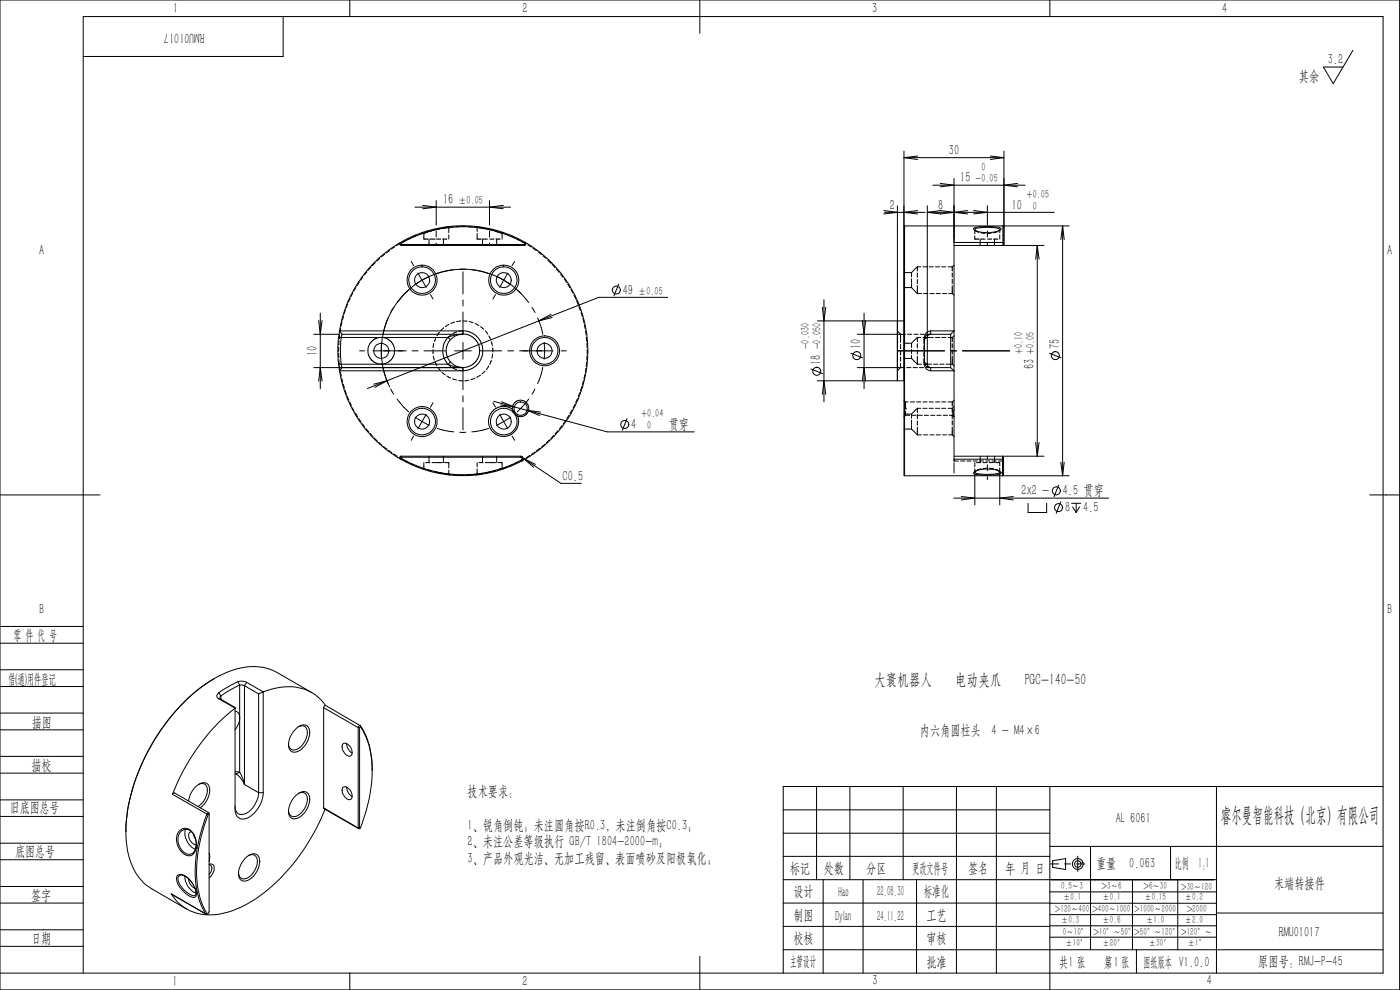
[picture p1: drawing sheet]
<svg xmlns="http://www.w3.org/2000/svg" width="297mm" height="210mm" viewBox="0 0 297 210" stroke-linecap="round" stroke-linejoin="round" font-family="sans-serif">
<g fill="none" stroke="#000" stroke-width=".21">
<path d="M0 0h296.9v210h-296.9zM60.1 3.5v8.5h-42.4M74.2 0v3.5M148.5 0v7.1M222.7 0v3.5M287 10.7l-4.2 7-2-3.5h4.1M191.8 32v48.8h-18.4M191.8 33.4l2.8 .4M191.8 33.4h21.2M194.6 33.1l-2.8 .3M197.9 39.3h19.6M199.5 38.9l2.9 .4-2.9 .3"/>
<path d="M202.4 37.8v13.6M210.1 33.1l2.9 .3M213 32v19.4M213 33.4l-2.9 .4M215.9 38.9l-2.9 .4 2.9 .3M76.2 59.8l-.4 .8M77 58.7l-.5 .7M77.8 57.7l-.5 .6M78.7 56.6l-.6 .7M79.6 55.7l-.6 .6M80.6 54.8l-.7 .6M81.6 53.9l-.7 .6"/>
<path d="M82.6 53.1l-.6 .5M83.7 52.4l-.7 .4M84.9 51.6l-.8 .5M85 51.4l.1 .2-.1 .1 .2 .2M85 51.4l-.2 .3 .4 .4M85 51.4l-2.6 1.7-3.4 3-2.3 2.7-1.9 3.1a25.7 25.7 0 0 0-2.7 8.3M85.1 51.6l2-1a26.2 26.2 0 0 1 24.2 1M85.2 51.9h26M85.2 52.1h26M85.2 51.9v.2M86.1 51l-.8 .4M87.2 50.4l-.8 .4"/>
<path d="M87.2 55.5l.6 .8M88.1 43.9h20.2M88.5 49.9l-.8 .3M88.6 57.9l1.8 3.1M89.6 49.4l.3 .1M89.7 43.6l2.8 .3-2.8 .4M89.7 49.4l-.8 .3M89.9 49.5v1.2h.9M90.7 49.2l-.8 .3M91 49l-.8 .3M91 50.7v1.4M91.1 58.6l-3 1.8"/>
<path d="M91.1 49.1h.1M91.2 50.7h.9M92 48.8l-.8 .3M92.1 50.7h.1M92.3 48.7l-.9 .2M92.5 42.5v5.3M92.5 49v1.3M92.5 51.6v.5M92.6 50.7h.9M93.3 48.5l-.9 .2M93.6 48.4l-.9 .2M93.9 50.7h.9"/>
<path d="M94.1 50.7v1.4M94.9 48.3l-.9 .1M95 48.3l-1.3 .1M95.2 48.2l-.2 .1M95.2 48.2v1.2M95.2 49.8v.9M95.5 48l-.3 .2M96.2 48.1l-.9 .1M96.3 57.2l-3.5 .8M97.5 57.1h1.3M97.6 48l-.9 .1M98 48h.9"/>
<path d="M98.2 57.7v4.7M99.4 48l.8 .1M100.1 57.2l3.5 .8M100.7 48.1l.9 .2M101 48l.2 .2M101.2 48.2l.9 .1M101.2 49.5v1.2h.9M101.2 48.2v.9M102 48.3h.1M102.1 48.3h.1M102.1 48.3l.8 .2M102.4 50.7v1.4"/>
<path d="M102.5 48.4l.9 .2M102.5 50.7h.9M103.3 48.6l.9 .1M103.8 48.7l.8 .2M103.8 42.5v5.3M103.8 49v1.3M103.8 51.6v.5M103.9 50.7h.9M104.6 48.9l.9 .2M105.1 49l1.4 .5M105.2 50.7h.9M105.3 58.6l1.5 .8"/>
<path d="M105.4 50.7v1.4M105.9 49.2l.9 .3M106.5 49.5v1.2M106.8 43.6l-3 .3 3 .4M106.8 59.4l1.5 1M106.8 49.4l-.3 .1M106.8 59.4l-.8 1.6M107.1 49.6l.9 .4M107.7 57.9l-.9 1.5M108.4 50.1l.8 .4M109.2 55.5l-.6 .8M109.6 50.7l.8 .4"/>
<path d="M110.8 51.3l.8 .4M111.2 51.9v.2M111.3 51.6l-.1 .3M111.4 51.4l-.3-.1a26.3 26.3 0 0 0-26.1 .1M111.4 51.4l.1 .5-.3 .2M111.4 51.4l3 2 3.1 2.8 1.7 2 2.1 3.3a26.5 26.5 0 0 1-10.6 36.3M111.4 51.4l-.1 .2M112 51.9l.7 .5M113.1 52.7l.7 .5M114.2 53.4l.7 .6M115.2 54.3l.7 .5M116.2 55.2l.6 .6"/>
<path d="M116.8 55.8h.1M117.1 56.1l.6 .6M117.7 56.7v.1M118 57.1l.6 .6M118.9 58.1l.5 .7M119.7 59.2l.5 .7M187.5 44.7l2.9 .3-2.9 .4M187.7 45h8.6M190.4 43.6v37.2v-12.7M191.8 57.8h1.6M191.9 47.9v53M191.9 47.9l-.1 .1v52.8l.1 .1"/>
<path d="M191.9 47.9h34.9M193.4 57.8v.9M193.4 59.1v.9M194.6 56.6v.9M194.6 57.9v.9M194.6 59.3v.9M194.6 56.6l-1.2 1.2M194.6 56.6h.7M194.6 44.7l-2.8 .3 2.8 .4M195.8 56.6h.9M196.7 45h26.9M196.7 43.6v28"/>
<path d="M196.7 45l2.9 .4M197.1 56.6h.9M198.5 56.6h.8M199.5 44.7l2.9 .3M199.6 44.7l-2.9 .3M199.8 56.6h.9M201.1 56.6h.9M202 56.6v.9M202 57.9v.9M202 59.3v.9M202.4 51.4v18.8M202.4 52.1h19.1"/>
<path d="M202.4 51.4h10.4M202.4 56.3l-.4 .3M202.4 45l2.9 .4M202.4 45l-2.9 .4M205.3 44.7l-2.9 .3M206.5 44.7l3 .3-3 .4M206.6 48.4a12.1 12.1 0 0 1 5.6-.1l.2 .3a5.5 5.5 0 0 1-4.6 .6l-.5-.1a.78 .78 0 0 1-.8-.6zM206.7 48.8l.2 .1M206.8 48.7l.1 .2M206.8 50v.7h.9M206.9 48.9l.7 .4M206.9 48.9l.1 .1"/>
<path d="M207.9 50.7v1.4M208.1 49.4l.9 .1M208.1 50.7h.9M209.5 50.7h.9M209.5 43.6v4.1M209.5 49v1.2M209.5 51.5v.6M210.3 49.4l-.9 .1M210.8 50.7h.9M211 50.7v1.4M211.6 49.1l-.9 .3M212 48.9h.1"/>
<path d="M212 48.9v-.3a9.1 9.1 0 0 0-5.2 0v1M212 48.9l-.1 .1M212.1 48.7v.7M212.1 49.8v.9M212.2 48.8l-.2 .1M212.8 51.4v-3.5l.2 .2v3.5M212.8 51.4v.7l.2-.5M212.8 51.4l.2 .2M220 52.1v44.7M220 52.1l.4 2.9M220 52.1l-.3 2.9M225.4 47.9l-.4 2.9"/>
<path d="M225.4 47.9l.4 2.9M225.4 47.9v53M66.5 70.9h5.4M66.5 78h31.7M67.6 68l.3 2.9 .4-2.9M67.9 66.4v16.1M71.8 71.5l-.1 3.8 .1 2M71.8 77.3l.3 1.4M71.8 73.6v.9M71.8 74.9l.1 .9M71.9 76.3l.1 .9M71.9 72.3l-.1 .9"/>
<path d="M72 78.7l1 3.8a26.4 26.4 0 0 0 12 14.9M72 77.6l.1 .9M72.1 70.2l27.1 .1 1.5 .7 .9 .9 .7 1.5 .1 1.6-.5 1.5-.9 1.1-1.4 .8-1.4 .3M72.1 70.2l-.3 1.3 .6 .1M72.1 71l-.2 .8M72.1 78.7h26.1M72.1 70.2l.5 .7M72.2 78.9l.2 .9M72.3 69.6l-.2 .9M72.4 77.3l.2 .7-.5 .7M72.4 71.6l-.2 1.9 .1 3.8M72.4 71.6h22.6"/>
<path d="M72.4 77.3h22.6M72.4 77.3h-.6M72.6 70.9l-.2 .7M72.6 68.3l-.3 .9M72.6 70.9h25.6M72.9 67.1l-.3 .8M73.3 65.7l-.3 .9M73.7 64.5l-.3 .8M74.3 63.3l-.4 .8M74.8 62.1l-.3 .8M75.5 61l-.4 .7M76.3 74.4h1"/>
<path d="M79.1 74.4h7M80.9 71.5l-1 .2-.9 .5-.7 1-.3 1.2 .3 1.2 .6 .9 .8 .5 1.2 .3 1.1-.3 1-.7 .6-.9 .1-1-.2-1.2-.7-.9-1-.6-.9-.1M81 72.6v3.6M81.2 77.9l1.1 3.5M82.3 67.4l-1.1 3.5M83.5 65.2l-.6 1.1M86.7 61.5l-1 .9-1.5 1.8M87.4 74.4h1.3M90 74.4h4.7M91.3 62.5l.6 .9M91.9 74.2v.9M91.9 75.5l.2 .9"/>
<path d="M92 72.9l-.1 .8M92.3 76.8l.4 .8M92.5 71.6l-.3 .8M92.9 78l.6 .7M93.2 70.5l-.5 .7M93.8 79l.6 .5M94.1 69.5l-.6 .6M94.8 79.8l.8 .4M95 71.5l-.5 .8-.4 1-.2 1.5 .4 1.3 .7 1.2M95 77.3a6.4 6.4 0 0 0 3 .6M95 77.3l.7 .5M95 71.6l.6 .5"/>
<path d="M95.2 68.8l-.8 .5M95.6 76.8l.1 .1a3.5 3.5 0 0 0 2.5 1.1M95.6 72.1l-.6 .8-.3 1.1v1.3l.8 1.5M95.6 76.8l-.6 .5M95.7 71l-.7 .5M96.1 78.1l.8 .3M96.4 68.3l-.8 .3M96.4 74.4h3.6M96.9 70.4h.1M96.9 70.4l-.8 .3M97.3 78.5l.9 .2M97.7 68.1l-.8 .1"/>
<path d="M98 70.2l-.7 .1M98 70.9a6.4 6.4 0 0 0-3 .7M98.2 70.8l1.2 .2 1.1 .7 1 1.3 .3 1.4-.2 1.2-.7 1.1-1.3 1-1.4 .3M98.2 70.9a3.3 3.3 0 0 0-2.6 1.2M98.2 68.1h.9M98.2 63.6v1.3M98.2 66.2v4.7M98.2 72.6v3.6M98.2 78v4.7M99.5 68.2l.9 .3M100.8 68.6l.8 .4M101.7 74.4h4.7"/>
<path d="M101.9 79.6l-.8 .4M101.9 69.3l.7 .5M102.9 78.7l-.7 .6M103 70.1l.5 .8M103.7 71.2l.4 .9M103.7 77.6l-.5 .8M104.2 72.5l.2 .8M104.2 76.4l-.3 .8M104.5 75.1l-.1 .9M104.5 73.8l.1 .9M105.1 62.5l-.5 .9M107.7 74.4h1.3"/>
<path d="M109.7 61.5l2.4 2.7M110.2 74.4h7.1M110.5 62.2a17.3 17.3 0 0 0-22.4-1.9 17.3 17.3 0 0 0-5.4 21.8M112.9 65.2l.6 1.1M114 67.4l.9 2.2 .2 1.3M114.3 68.1l-32.2 12.7M115.1 77.9l-.2 1.4-.9 2.1M115.4 72.6v3.6M116.9 66.7l-2.6 1.4M117.1 67.4l-2.8 .7M119 74.4h1.1M120.4 60.3l.5 .7"/>
<path d="M121.1 61.4l.4 .8M121.8 62.6l.3 .8M122.3 63.8l.3 .8M122.8 65l.3 .9M123.3 66.3l.2 .8M123.7 67.6l.2 .9M124 68.9l.1 .8M124.1 79.5l-.2 .8M124.2 70.2l.1 .9M124.3 78.1l-.1 .9M124.4 71.5l.1 .9M124.5 76.8l-.2 .9"/>
<path d="M124.5 72.8v.9M124.5 75.5v.9M124.5 74.2v.9M131.2 60.3l-.9 2.4M141.6 63.1h-14.6l-12.7 5M172 78.3l2.5 .9M173.4 68.1h18.4M174.5 65.2l.3 2.9 .4-2.9M174.8 63.6v21.7M180.5 74.9l2.5 1M181.9 70.9h10.2M181.9 78h10"/>
<path d="M182.9 68l.4 2.9 .3-2.9M183.3 66.4v16.1M190.4 70.2l.7 .7v1.7M190.4 74.4h10M191.1 73.1v.9M191.1 74.4v.9M191.1 75.7v.9M191.1 77.1v.9l-.7 .7M191.8 72.8h1.6M191.8 76h1.6M191.8 61h1.6M192.4 78h.9"/>
<path d="M192.5 70.9h.9M193.4 60.2v.8M193.4 72.8v.9M193.4 74.1v.9M193.4 75.4v.6M193.4 76l1.2 1.3M193.4 61l1.2 1.3M193.7 78h.9M193.9 70.9h.9M194.6 71.6h.8M194.6 77.3h.9M194.6 60.6v1.7"/>
<path d="M194.6 71.6v.9M194.6 72.9v.9M194.6 74.3v.8M194.6 75.6v1.7M194.6 71.6l-1.2 1.2M194.6 62.3h.9M195 78h.9M195.2 70.9h.9M195.8 71.6h2.2M195.9 77.3h1.7M195.9 62.3h.9M196 76.8l.4 .8"/>
<path d="M196 72.1v.8M196 73.4v.9M196 74.7v.9M196 76v.8M196 76.8l.7 .5M196.1 71.5v5.8M196.1 77.3a1.3 1.3 0 0 0 1.3 1.4M196.1 71.5l.6 .1M196.3 71.3l-.2 .3-.1 .5M196.4 78h5.3M196.5 77.7l.8 .2M196.6 70.9h5.1"/>
<path d="M196.7 71.6v5.7M196.7 77.3l.2 .5 .5 .2v.7M196.7 71.6l-.7 .5M196.7 77.3h-.6M197.2 70.9l-.8 .3M197.3 62.3h.9M197.4 70.2a1.39 1.39 0 0 0-1.3 1.3M197.4 70.2v.7h-.1a.67 .67 0 0 0-.6 .7M197.4 70.2h5M197.4 78.7h5M198 77.3h.9M198.5 71.6h.8"/>
<path d="M198.6 62.3h.9M199.4 77.3h.9M199.8 71.6h.9M199.9 62.3h.9M200.7 77.3h1.3M201.1 71.6h.9M201.3 62.3h.7M201.6 74.4h1.3M201.7 70.9v7.1M201.7 78l.7 .7M202 60.6v1.7M202 71.6v.9"/>
<path d="M202 72.9v.9M202 74.3v.8M202 75.6v1.7M202 62.3l.4 .3M202 77.3l.4 .3M202.4 70.2l-.7 .7M202.4 78.7v18.7M202.4 70.2v8.5M202.4 71.2l-.4 .4M204.2 74.4h10M222.6 74.9l2.5 1M67.6 80.9l.3-2.9 .4 2.9"/>
<path d="M72.5 80.2l.2 .9M72.8 81.5l.3 .9M73.2 82.8l.3 .9M73.7 84l.3 .9M74.2 85.3l.3 .8M74.7 86.5l.4 .7M75.4 87.6l.5 .8M76.1 88.8l.5 .7M76.8 89.9l.6 .7M77.6 90.9l.6 .7M78.5 91.9l.6 .7M79.4 92.9l.7 .7"/>
<path d="M80.3 93.9l.7 .5M81.4 94.7l.7 .5M82.1 80.8l-2.6 1.4M82.1 80.8l-2.8 .7M82.1 80.8l-4.2 1.6M82.4 95.5l.7 .6M82.9 82.5l.6 1.1M83.5 96.3l.8 .5M84.2 84.7l2.5 2.7M84.7 97l.7 .5M85 97.4l2.2 1.1 3.6 1.4 3.5 .7 2.6 .3 4.2-.1 3.5-.7 3.4-1.1 2.7-1.2M85.1 97.2l4.4 2 4.7 1.2 3.2 .3h2.3l2.2-.2 2.5-.6a26.5 26.5 0 0 0 6.2-2.3"/>
<path d="M85.1 97.2l-.1 .2M85.2 97h-.2l.1 .2M85.2 96.7a.36 .36 0 0 0-.4 .3 .36 .36 0 0 0 .2 .4M85.8 97.7l.8 .4M87 98.3l.8 .4M87.8 92.5l-.6 .9M88.1 88.5l1.4 .9M88.2 98.8l.8 .3M89.5 99.3l.8 .3M89.5 89.4l1.6 .8M89.5 89.4l-.9 1.6M89.9 98.1v1.2l-.3 .2"/>
<path d="M90.3 98.1h.9M90.4 87.9l-.9 1.5M90.7 99.7l.9 .2M91 96.8v1.3M91.7 98.1h2.2M91.9 85.4l-.6 1M92.8 90.9l3.5 .7M93 98.1h.1M94.1 96.8v1.3M94.3 98.1h.9v1.2M95.2 99.7v.9M96 80.3l.9 .3"/>
<path d="M97.3 80.7l.9 .1M97.5 91.7h1.3M98.2 83.9v1.3M98.2 86.5v4.7M99.4 80.6l-.8 .2M100.7 80.2v.1M100.7 80.3l-.8 .2M101.2 98.1v.9M101.2 99.4v1.2M101.6 98.1h.9M102.4 96.8v1.3M103 98.1h2.2"/>
<path d="M103.6 90.9l-1.3 .4-2.2 .3M104.3 98.1h.1M104.6 85.4l.5 1M104.7 85.1l4.4 1.2M105.1 99.8l-.9 .2M105.2 99.7l-1.9 .6M105.4 96.8v1.3M105.6 98.1h.9v1.2M106 87.9l.8 1.5M106.2 85.9l2.9 .4M106.4 99.5l-.9 .2M106.4 85.2l2.7 1.1"/>
<path d="M106.5 99.3l-.8 .3M106.5 99.3l.3 .2M106.8 89.4l-1.5 .8M106.8 89.4l.9 1.6M107.6 99l-.8 .4M108.3 88.5l-1.5 .9M108.6 92.5l.6 .9M108.7 86.8l1.2 1.5M108.7 86.8l.1-.9 .8-.9 1.2-.1 .9 .5 .5 1.1-.2 .9-.8 .8-.6 .2-.7-.1M108.7 86.8l-1-.5-1.1-.1-1.4 .4-.8 .6-.5 .9-.3 1.1 .2 1.3 .5 .8 .9 .8 1.1 .4h1.1l1.1-.4 .7-.6 .6-.8 .2-1.1-.1-1.3M108.7 86.8l.3 .8M108.8 98.5l-.8 .4"/>
<path d="M109.1 86.3l2.7 .7M109.2 88l.7 .3M110.1 97.9l-.8 .4M110.4 96.9l.1 .1a.36 .36 0 0 1 .2 .3 .36 .36 0 0 1-.1 .3M110.4 96.8l.4 .1 .2 .2v.4l-.3 .3M110.4 96.8h-25.2v.2M110.4 96.8v.2h-25.2M110.6 97.7h-.2M110.6 97.6l.1 .2M111 97.2l8 5.3h4.3M111 97.2l2.6 1.3M111 97.2l2.2 1.9"/>
<path d="M111.2 97.3l-.6 .4M111.8 87l2.9 .4M111.8 87l17 4.6h18.5M111.8 87l2.7 1.1M112.1 84.7l-2.4 2.7M112.4 96.6l-.8 .5M113.5 82.5l-.6 1.1M113.5 95.9l-.8 .5M114.6 95.1l-.8 .5M115.6 94.2l-.7 .6M116.5 93.3l-.6 .6M117.5 92.4l-.6 .6"/>
<path d="M118.4 91.4l-.6 .6M119.2 90.3l-.5 .7M120 89.2l-.5 .8M120.7 88.1l-.5 .8M121.4 87l-.5 .7M122 85.8l-.4 .8M122.5 84.5l-.4 .9M123 83.3l-.3 .9M123.4 82h.1M123.4 82l-.3 .9M123.8 80.8l-.3 .8M133 88.8l-1 2.5"/>
<path d="M174.5 83.7l.3-2.9 .4 2.9M182.9 80.9l.4-2.9 .3 2.9M191.8 87.8h1.6M191.8 91h1.6M191.8 84.9l.3 .4M192.1 86.7h.1M192.1 85.3v1.4M192.1 87.2v.9M192.1 88.1l-.3 .3M192.1 88.1h.9M192.1 85.3h.6M193.1 85.3h.9"/>
<path d="M193.4 87.8v.9M193.4 89.2v.8M193.4 90.2v.8M193.4 91l1.2 1.2M193.4 88.1h.9M194.4 85.3h.9M194.6 86.6v.9M194.6 87.9v.9M194.6 89.3v.9M194.6 90.6v1.6M194.6 86.6l-1.2 1.2M194.6 86.6h.7"/>
<path d="M194.6 92.2h.9M194.8 88.1h.9M195.8 86.6h.9M195.8 85.3h.9M195.9 92.2h.9M196.1 88.1h.9M197.1 86.6h.9M197.1 85.3h.9M197.3 92.2h.9M197.4 88.1h.9M198.5 86.6h.8M198.5 85.3h.8"/>
<path d="M198.6 92.2h.9M198.8 88.1h.8M199.8 86.6h.9M199.8 85.3h.9M199.9 92.2h.9M200.1 88.1h.9M201.1 85.3h.9M201.3 92.2h.7M201.4 88.1h.6l.4 .3M202 85.3v.8M202 86.6v.9M202 87.9v.9"/>
<path d="M202 89.3v.9M202 90.6v1.6M202 92.2l.4 .4M202.4 96.8h19.1M202.4 97.4v.4h.9M202.4 86.8a1.47 1.47 0 0 0 0 1.5M202.4 98.1v2.2M202.4 86.2l-.4 .4h-.9M202.4 84.9l-.4 .4M202.4 97.4h10.3M203.8 97.8h.9M205.1 97.8h.9"/>
<path d="M206.5 97.8h.8M206.8 98.1v.9M206.8 99.4v7.7M206.9 99.9h.1M206.9 99.9l-.1 .3a7.1 7.1 0 0 0 3.6 .4l1.2-.1 .5-.3M206.9 99.9l-.2 .2M207 99.9h-.1M207.2 98.1h.9M207.8 97.8h.9M207.9 96.8v1.3M208.1 99.4l-.8 .3M208.5 98.1h.9"/>
<path d="M209.1 97.8h.9M209.4 99.3l-.9 .1M209.5 96.7v.6M209.5 98.6v1.3M209.8 98.1h.9M209.9 99.3l.9 .1M210.4 97.8h.9M211 96.8v1.3M211.2 98.1h.9v.7M211.2 99.5l1 .5M211.9 99.9l.2 .3M212.1 99.3v7.8"/>
<path d="M212.9 97.2v1.7a2.79 2.79 0 0 1-.2 2v-3.5M212.9 97.2l-.2-.4v.6M212.9 97.6l-.2 .2h-.9M212.9 97.2l-.2 .2M219.7 93.9l.3 2.9M220.4 93.9l-.4 2.9M225 98l.4 2.9M225.8 98l-.4 2.9M0 105h21.2M92 100l.9 .2M92.5 100.1l.3 .1M92.6 100.2l1.3 .2"/>
<path d="M93.3 100.3l.9 .2M94.3 100.5l.9 .1M94.7 100.5l.8 .1M95.2 100.6l.3 .2M96 100.7h.9M97.3 100.8h1.2M99.8 100.7l-.9 .1M101.2 100.6l-.9 .1M101.2 100.6h.1M101.2 100.6l-.2 .2M101.6 100.5l-.3 .1M102.5 100.4l-.9 .1"/>
<path d="M103.3 100.3h-.3M103.3 100.3h-.4M103.8 100.2l-.5 .1M103.9 100.1l-.3 .1M191.9 100.9h34.9M202.3 105.7h32.9M203.9 105.3l2.9 .4-2.9 .3M206.6 100.2a6.3 6.3 0 0 1 5.7 0v.3a12.7 12.7 0 0 1-5.6 0l-.2-.1zM209.5 101.1v.6M212.1 100.2h.1M215 105.3l-2.9 .4 2.9 .3M218.1 106.8v1.9h3.9v-1.9"/>
<path d="M224.6 102.9l-1 2.5M225 106.4l-.9 2.5M227.3 106.8h2M227.5 107.5l.8 1.2M228.3 106.8v1.9M229 107.5l-.7 1.2M290.6 105h6.3M0 132.9h17.7M0 136.4h17.7M0 145.6h17.7M0 142.1h17.7M0 154.8h17.7"/>
<path d="M0 151.3h17.7M45.5 143.9a39.8 39.8 0 0 0-15.7 18.6 35.7 35.7 0 0 0-3.1 13.9M46.4 148.2l3.5 2M46.4 148.2l.5 .1M46.4 147l-.3 .3a.68 .68 0 0 0 .3 .9M46.4 147l.5 .6M46.9 148.3l3 1.8v21.5a1.87 1.87 0 0 0 .9 2 1.87 1.87 0 0 0 2.2-.4 6.7 6.7 0 0 0 2.8-5.1M46.9 147.6l-.2 .4 .2 .3M46.9 147.6v.7M49.9 150.2a43 43 0 0 0-13.3 18.3M49.9 150.8a1.39 1.39 0 0 1 .9 1.8l-.3 1.2-.6 1M50.5 144.6l.9-.1 .9 .2"/>
<path d="M50.5 144.6l-2.6 1.4-1.5 1M50.5 144.6l.3 .7M50.8 145.3l-1.4 .7-2.5 1.6M50.8 145.3l1.1 .2M50.8 145.3v18.5M51.9 145.5l3 1.7M51.9 145.5v20.9M52.3 144.7l3.5 2.1M52.3 144.7l-.4 .8M54.9 147.2v20.9M55.8 146.8a11.8 11.8 0 0 1 10.5 .2l1.8 1.5 1 1.2M55.8 146.8h.1"/>
<path d="M55.8 146.8v21.3M55.8 146.8l-.9 .4M62.8 154.6a1.74 1.74 0 0 1 2.6-.4 3.9 3.9 0 0 1-1.3 4.6 1.83 1.83 0 0 1-2.5 .4 3.9 3.9 0 0 1 1.2-4.6zM63.3 154.1a1.28 1.28 0 0 1 1.6 .1 1.28 1.28 0 0 1 .3 1.5 3.9 3.9 0 0 1-2.8 3.4 1.16 1.16 0 0 1-1.2-1.3M66.1 146.9l-7.4-4.3a12.3 12.3 0 0 0-11.4 .4 35.3 35.3 0 0 0-14.4 13.8 39 39 0 0 0-6.2 19.6M68.7 150.1v21.3M68.7 150.1l7.3 4.2M69.1 149.6l-.4 .2v.3M69.1 149.6l7.3 4.3M72.8 157.8a1.55 1.55 0 0 1 1.9 1.5 .76 .76 0 0 1-.4 1.1 .76 .76 0 0 1-1-.4 1.85 1.85 0 0 1-.5-2.2zM73.5 157.7a2.33 2.33 0 0 0 1.2 2M76 154.3h.3"/>
<path d="M76 154.3v21.3M76.3 154.3v21.3M76.5 153.9a16.7 16.7 0 0 1 2.5 9.5M76.5 153.9a.37 .37 0 0 0-.5 .4M76.5 153.9v.3M76.5 154.2l-.2 .1M76.5 154.2a19.4 19.4 0 0 1 2 14.3 23 23 0 0 1-2.2 7.2v-.1M0 164h17.7M0 160.4h17.7M0 173.2h17.7M0 169.7h17.7M0 178.9h17.7"/>
<path d="M26.7 176.4a15 15 0 0 0 3.7 10.8l1.8 1.4 7.4 4.2M36.6 168.5l.4-.3 7.3 4.2M36.6 168.5l7.3 4.2M38.1 176.1a1.92 1.92 0 0 1 3.1 1 3.6 3.6 0 0 1-.5 4.3 2.52 2.52 0 0 1-2.9-1.8 3.1 3.1 0 0 1 .3-3.5zM38.5 176.2a1.75 1.75 0 0 1 2.7 1 3.3 3.3 0 0 1-.5 3.9 2.18 2.18 0 0 1-2.6-1.6 2.66 2.66 0 0 1 .4-3.3zM39.4 175.9a3.7 3.7 0 0 0 2 4.2M40 169.9a4.4 4.4 0 0 1 3.2-3.9 1.41 1.41 0 0 1 1.3 2 5.3 5.3 0 0 1-2 3.4M40.6 176.4a.81 .81 0 0 0-.5 1.4 1.92 1.92 0 0 0 1.5 1.4M41 176.9l.4 1M42.1 166.4a1.17 1.17 0 0 1 1.4-.1 1.17 1.17 0 0 1 .5 1.3 4.3 4.3 0 0 1-2 3.5M43.9 172.7a28.9 28.9 0 0 0-1.7 17.9l.6 1.7 .8 1.5M43.9 172.7l.3-.3 .2 .1v20.9a.33 .33 0 0 1-.1 .3 .33 .33 0 0 1-.4 .1"/>
<path d="M43.9 172.7l.3 .1M44.2 172.8a29.5 29.5 0 0 0-2 16.9l.9 2.6 .8 1.5M44.4 172.7l-.2 .1M49.9 163.7l.9 .1M49.9 164.1l.1 .1M50 164.2l1 .8 .9 1.4M50.8 163.8l.7 1.4 .4 1.2M50.8 163.8l-.8 .4M51.9 166.4l3 1.7M54.9 168.1a5 5 0 0 1-3.4 4.7 1.43 1.43 0 0 1-1.6-1.8M54.9 168.1h.9M62.5 169a2.15 2.15 0 0 1 2.7-.9 2.8 2.8 0 0 1 0 3.4 3.1 3.1 0 0 1-3.2 2.1 1.99 1.99 0 0 1-.6-2.7l.6-1.2z"/>
<path d="M63.3 168.3a1.28 1.28 0 0 1 1.6 .1 1.28 1.28 0 0 1 .3 1.5 3.9 3.9 0 0 1-2.8 3.3 1.16 1.16 0 0 1-1.2-1.2M68.7 171.4v.1l7.4 4.3M68.7 171.4l7.3 4.2M69 171.7a40.8 40.8 0 0 1-16 19.7 15.3 15.3 0 0 1-11.3 2.3 9.1 9.1 0 0 1-5.4-4.1M72.8 167a1.55 1.55 0 0 1 1.9 1.6 .75 .75 0 0 1-.4 1 .75 .75 0 0 1-1-.4 1.85 1.85 0 0 1-.5-2.2zM73.5 167a2.45 2.45 0 0 0 1.2 2M76 175.6l.1 .2 .3-.1M76 175.6h.3M166.2 176.7h56.5M166.2 171.8h56.5M173.2 166.8v19.8M180.3 166.8v19.8"/>
<path d="M191.6 166.8v19.8M202.9 166.8v39.6M211.4 166.8v39.6M222.7 166.8v43.2M222.7 179.5h70.7M231.4 179.5v21.9M248.3 179.5v7.1M258.1 166.8v39.6M293.4 166.8h-127.2v39.6M0 182.4h17.7M0 191.6h17.7M0 188h17.7"/>
<path d="M0 197.2h17.7M36.3 189.6l7.4 4.3M36.3 189.6l7.3 4.2M37.8 185.6a1.99 1.99 0 0 1 2.2 .8 4.6 4.6 0 0 1 1.6 3.7 1.36 1.36 0 0 1-1.8-.3 4.6 4.6 0 0 1-2.3-3.7zM39.2 185.8a3.9 3.9 0 0 0 2.4 3.6M40 186.4a2.28 2.28 0 0 0 1.4 2M40.9 187.6a3.2 3.2 0 0 0-2.6-2 1.07 1.07 0 0 0-.3 1.8 5 5 0 0 0 3.2 2.6 .7 .7 0 0 0 .3-1.1l-.3-.8M43.9 193.8h-.3M44.1 193.8h-.5M44.4 183.3a.83 .83 0 0 1 .9 .3 .83 .83 0 0 1 .1 .9l-.5 1.2-.5 .5M44.4 180.9l.1 .6-.1 1.2M44.4 183.4a.8 .8 0 0 1 .4 1.3l-.4 .8"/>
<path d="M51.9 182.2a2.28 2.28 0 0 1 2.7-.9 2.59 2.59 0 0 1 .1 3 3.8 3.8 0 0 1-3.1 2.6 1.7 1.7 0 0 1-.9-2.4l.4-1.2zM52.7 181.5a1.22 1.22 0 0 1 1.4-.1 1.22 1.22 0 0 1 .5 1.3 4.1 4.1 0 0 1-2.8 3.7 1.16 1.16 0 0 1-1.2-1.2M166.2 191.6h56.5M166.2 186.6h91.9M166.2 196.5h56.5M166.2 181.7h56.5M174.6 186.6v19.8M183.1 186.6v19.8M194.4 186.6v19.8M222.7 198.8h35.4M222.7 196.4h35.4M222.7 194h35.4"/>
<path d="M222.7 191.6h35.4M222.7 189.2h35.4M222.8 183.3h1.8M223.3 182.6l2.8-.5v2.3l-2.8-.4zM225.8 183.3h1.3M227.6 186.6h.1M228.4 183.3h1.7M228.6 181.6v3.2M232.2 186.6h.1M236.8 186.6h.1M240.2 186.6v14.8M249.9 186.6v14.8"/>
<path d="M258.1 193.7h35.3M0 200.7h17.7M0 206.4h293.4v-202.9h-275.7v202.9M74.2 206.4v3.6M148.5 202.9v7.1M166.2 201.5h127.2M241.1 201.5v4.9"/>
<circle cx="89.5" cy="59.4" r="2.83"/>
<circle cx="89.6" cy="59.4" r="1.59"/>
<circle cx="89.6" cy="59.4" r="3.2"/>
<circle cx="106.8" cy="59.4" r="2.83"/>
<circle cx="106.9" cy="59.4" r="1.59"/>
<circle cx="106.9" cy="59.4" r="3.2"/>
<circle cx="80.9" cy="74.4" r="1.59"/>
<circle cx="115.5" cy="74.4" r="3.2"/>
<circle cx="115.5" cy="74.4" r="1.61"/>
<circle cx="115.5" cy="74.4" r="2.83"/>
<circle cx="130.8" cy="61.5" r=".86"/>
<circle cx="173.3" cy="78.8" r=".86"/>
<circle cx="181.8" cy="75.4" r=".85"/>
<circle cx="223.9" cy="75.4" r=".85"/>
<circle cx="89.5" cy="89.4" r="2.83"/>
<circle cx="89.6" cy="89.4" r="1.59"/>
<circle cx="89.6" cy="89.4" r="3.2"/>
<circle cx="106.8" cy="89.4" r="2.83"/>
<circle cx="106.9" cy="89.4" r="1.59"/>
<circle cx="110.5" cy="86.7" r="1.42"/>
<circle cx="132.5" cy="90" r=".86"/>
<circle cx="224.1" cy="104.1" r=".86"/>
<circle cx="224.6" cy="107.7" r=".86"/>
<circle cx="228.6" cy="183.3" r="1.15"/>
<circle cx="228.7" cy="183.3" r=".69"/>
</g>
<text font-size="4.5" x="259" y="174.3">睿尔曼智能科技（北京）有限公司</text>
<g font-size="3.5">
<text x="185.5" y="145.3">大寰机器人</text>
<text x="202.6" y="145.3">电动夹爪</text>
<text x="217.4" y="145.3">PGC-140-50</text>
</g>
<g font-size="3.1">
<text x="36.7" y="2.8">1</text>
<text x="110.8" y="2.8">2</text>
<text x="185" y="2.8">3</text>
<text x="259.3" y="2.8">4</text>
<text x="43.4" y="6.9" transform="rotate(-180 43.4 6.9)">RMU01017</text>
<text x="275.5" y="17.1">其余</text>
<text x="281.7" y="13.6">3.2</text>
<text x="201.3" y="32.9">30</text>
<text x="203.7" y="38.7">15</text>
<text x="94" y="43.3">16</text>
<text x="188.8" y="44.4">2</text>
<text x="199" y="44.4">8</text>
<text x="214.6" y="44.4">10</text>
<text x="8.3" y="54.2">A</text>
<text x="294.3" y="54.2">A</text>
<text x="132.1" y="62.5">49</text>
<text x="67.3" y="75.5" transform="rotate(-90 67.3 75.5)">10</text>
<text x="174.1" y="77.4" transform="rotate(-90 174.1 77.4)">18</text>
<text x="182.6" y="74" transform="rotate(-90 182.6 74)">10</text>
<text x="224.7" y="74" transform="rotate(-90 224.7 74)">75</text>
<text x="219.4" y="78.4" transform="rotate(-90 219.4 78.4)">63</text>
<text x="133.9" y="91">4</text>
<text x="141.9" y="91">贯穿</text>
<text x="119.3" y="101.9">C0.5</text>
<text x="216.7" y="105.1">2x2 -</text>
<text x="225.5" y="105.1">4.5 贯穿</text>
<text x="225.9" y="108.6">8</text>
<text x="229.8" y="108.6">4.5</text>
<text x="8.3" y="130.3">B</text>
<text x="294.3" y="130.3">B</text>
<text x="2.8" y="135.8">零 件 代 号</text>
<text x="1.7" y="145">借(通)用件登记</text>
<text x="6.7" y="154.2">描图</text>
<text x="195.2" y="156">内六角圆柱头</text>
<text x="210.3" y="156">4 - M4×6</text>
<text x="6.7" y="163.4">描校</text>
<text x="2.1" y="172.3">旧底图总号</text>
<text x="99.2" y="168.9">技术要求：</text>
<text x="99.2" y="176">1、锐角倒钝；未注圆角按R0.3，未注倒角按C0.3；</text>
<text x="99.2" y="179.5">2、未注公差等级执行 GB/T 1804-2000-m；</text>
<text x="236.7" y="174.5">AL 6061</text>
<text x="3.2" y="181.6">底图总号</text>
<text x="99.2" y="183.1">3、产品外观光洁、无加工残留、表面喷砂及阳极氧化；</text>
<text x="167.6" y="185.1">标记</text>
<text x="174.8" y="185.1">处数</text>
<text x="183.8" y="185.1">分区</text>
<text x="193.5" y="185.1">更改文件号</text>
<text x="205.4" y="185.1">签名</text>
<text x="213.2" y="185.1">年 月 日</text>
<text x="232.6" y="184.1">重量</text>
<text x="239.6" y="184.1">0.063</text>
<text x="249.2" y="184.1">比例 1:1</text>
<text x="6.6" y="190.9">签字</text>
<text x="168.3" y="190">设计</text>
<text x="177.8" y="190.2">Hao</text>
<text x="186.1" y="190.1">22.08.30</text>
<text x="196" y="190.1">标准化</text>
<text x="270.3" y="188.3">末端转接件</text>
<text x="168.4" y="195.1">制图</text>
<text x="177.2" y="195.3">Dylan</text>
<text x="186.1" y="195.3">24.11.22</text>
<text x="196.6" y="195.1">工艺</text>
<text x="6.7" y="199.9">日期</text>
<text x="168.3" y="200">校核</text>
<text x="196.6" y="200.1">审核</text>
<text x="271.3" y="198.7">RMU01017</text>
<text x="36.6" y="209.2">1</text>
<text x="110.8" y="209.2">2</text>
<text x="167.6" y="205">主管设计</text>
<text x="185.1" y="209">3</text>
<text x="196.6" y="205.2">批准</text>
<text x="224.7" y="205.1">共1 张</text>
<text x="234.2" y="205.1">第1张</text>
<text x="242.6" y="205.1">图纸版本 V1.0.0</text>
<text x="256" y="209">4</text>
<text x="266.9" y="204.9">原图号：RMJ-P-45</text>
</g>
<g font-size="2.5">
<text x="207" y="38.7">-0.05</text>
<text x="208.2" y="36.2">0</text>
<text x="217.8" y="42">+0.05</text>
<text x="97.2" y="43.3">±0.05</text>
<text x="219.1" y="44.4">0</text>
<text x="135.4" y="62.5">±0.05</text>
<text x="171.7" y="74.1" transform="rotate(-90 171.7 74.1)">-0.030</text>
<text x="174.1" y="74.1" transform="rotate(-90 174.1 74.1)">-0.050</text>
<text x="216.9" y="75.1" transform="rotate(-90 216.9 75.1)">+0.10</text>
<text x="219.4" y="75.1" transform="rotate(-90 219.4 75.1)">+0.05</text>
<text x="136.1" y="88.5">+0.04</text>
<text x="137.3" y="91">0</text>
</g>
<g font-size="2.2">
<text x="225.1" y="188.6">0.5～3</text>
<text x="225.6" y="190.9">±0.1</text>
<text x="233.7" y="188.6">&gt;3～6</text>
<text x="233.9" y="190.9">±0.1</text>
<text x="242.6" y="188.6">&gt;6～30</text>
<text x="242.8" y="190.9">±0.15</text>
<text x="250.6" y="188.7">&gt;30～120</text>
<text x="251.4" y="190.9">±0.2</text>
<text x="223.8" y="193.5">&gt;120～400</text>
<text x="225.1" y="195.9">±0.3</text>
<text x="231.7" y="193.5">&gt;400～1000</text>
<text x="233.9" y="195.9">±0.6</text>
<text x="240.6" y="193.5">&gt;1000～2000</text>
<text x="243.2" y="195.9">±1.0</text>
<text x="251.4" y="195.9">±2.0</text>
<text x="251.8" y="193.5">&gt;2000</text>
<text x="225.5" y="198.3">0～10°</text>
<text x="226" y="200.7">±10′</text>
<text x="232" y="198.3">&gt;10°～50°</text>
<text x="233.9" y="200.7">±20′</text>
<text x="240.6" y="198.3">&gt;50°～120°</text>
<text x="243.7" y="200.7">±30′</text>
<text x="250.6" y="198.3">&gt;120°～</text>
<text x="252" y="200.7">±1°</text>
</g>
</svg>
